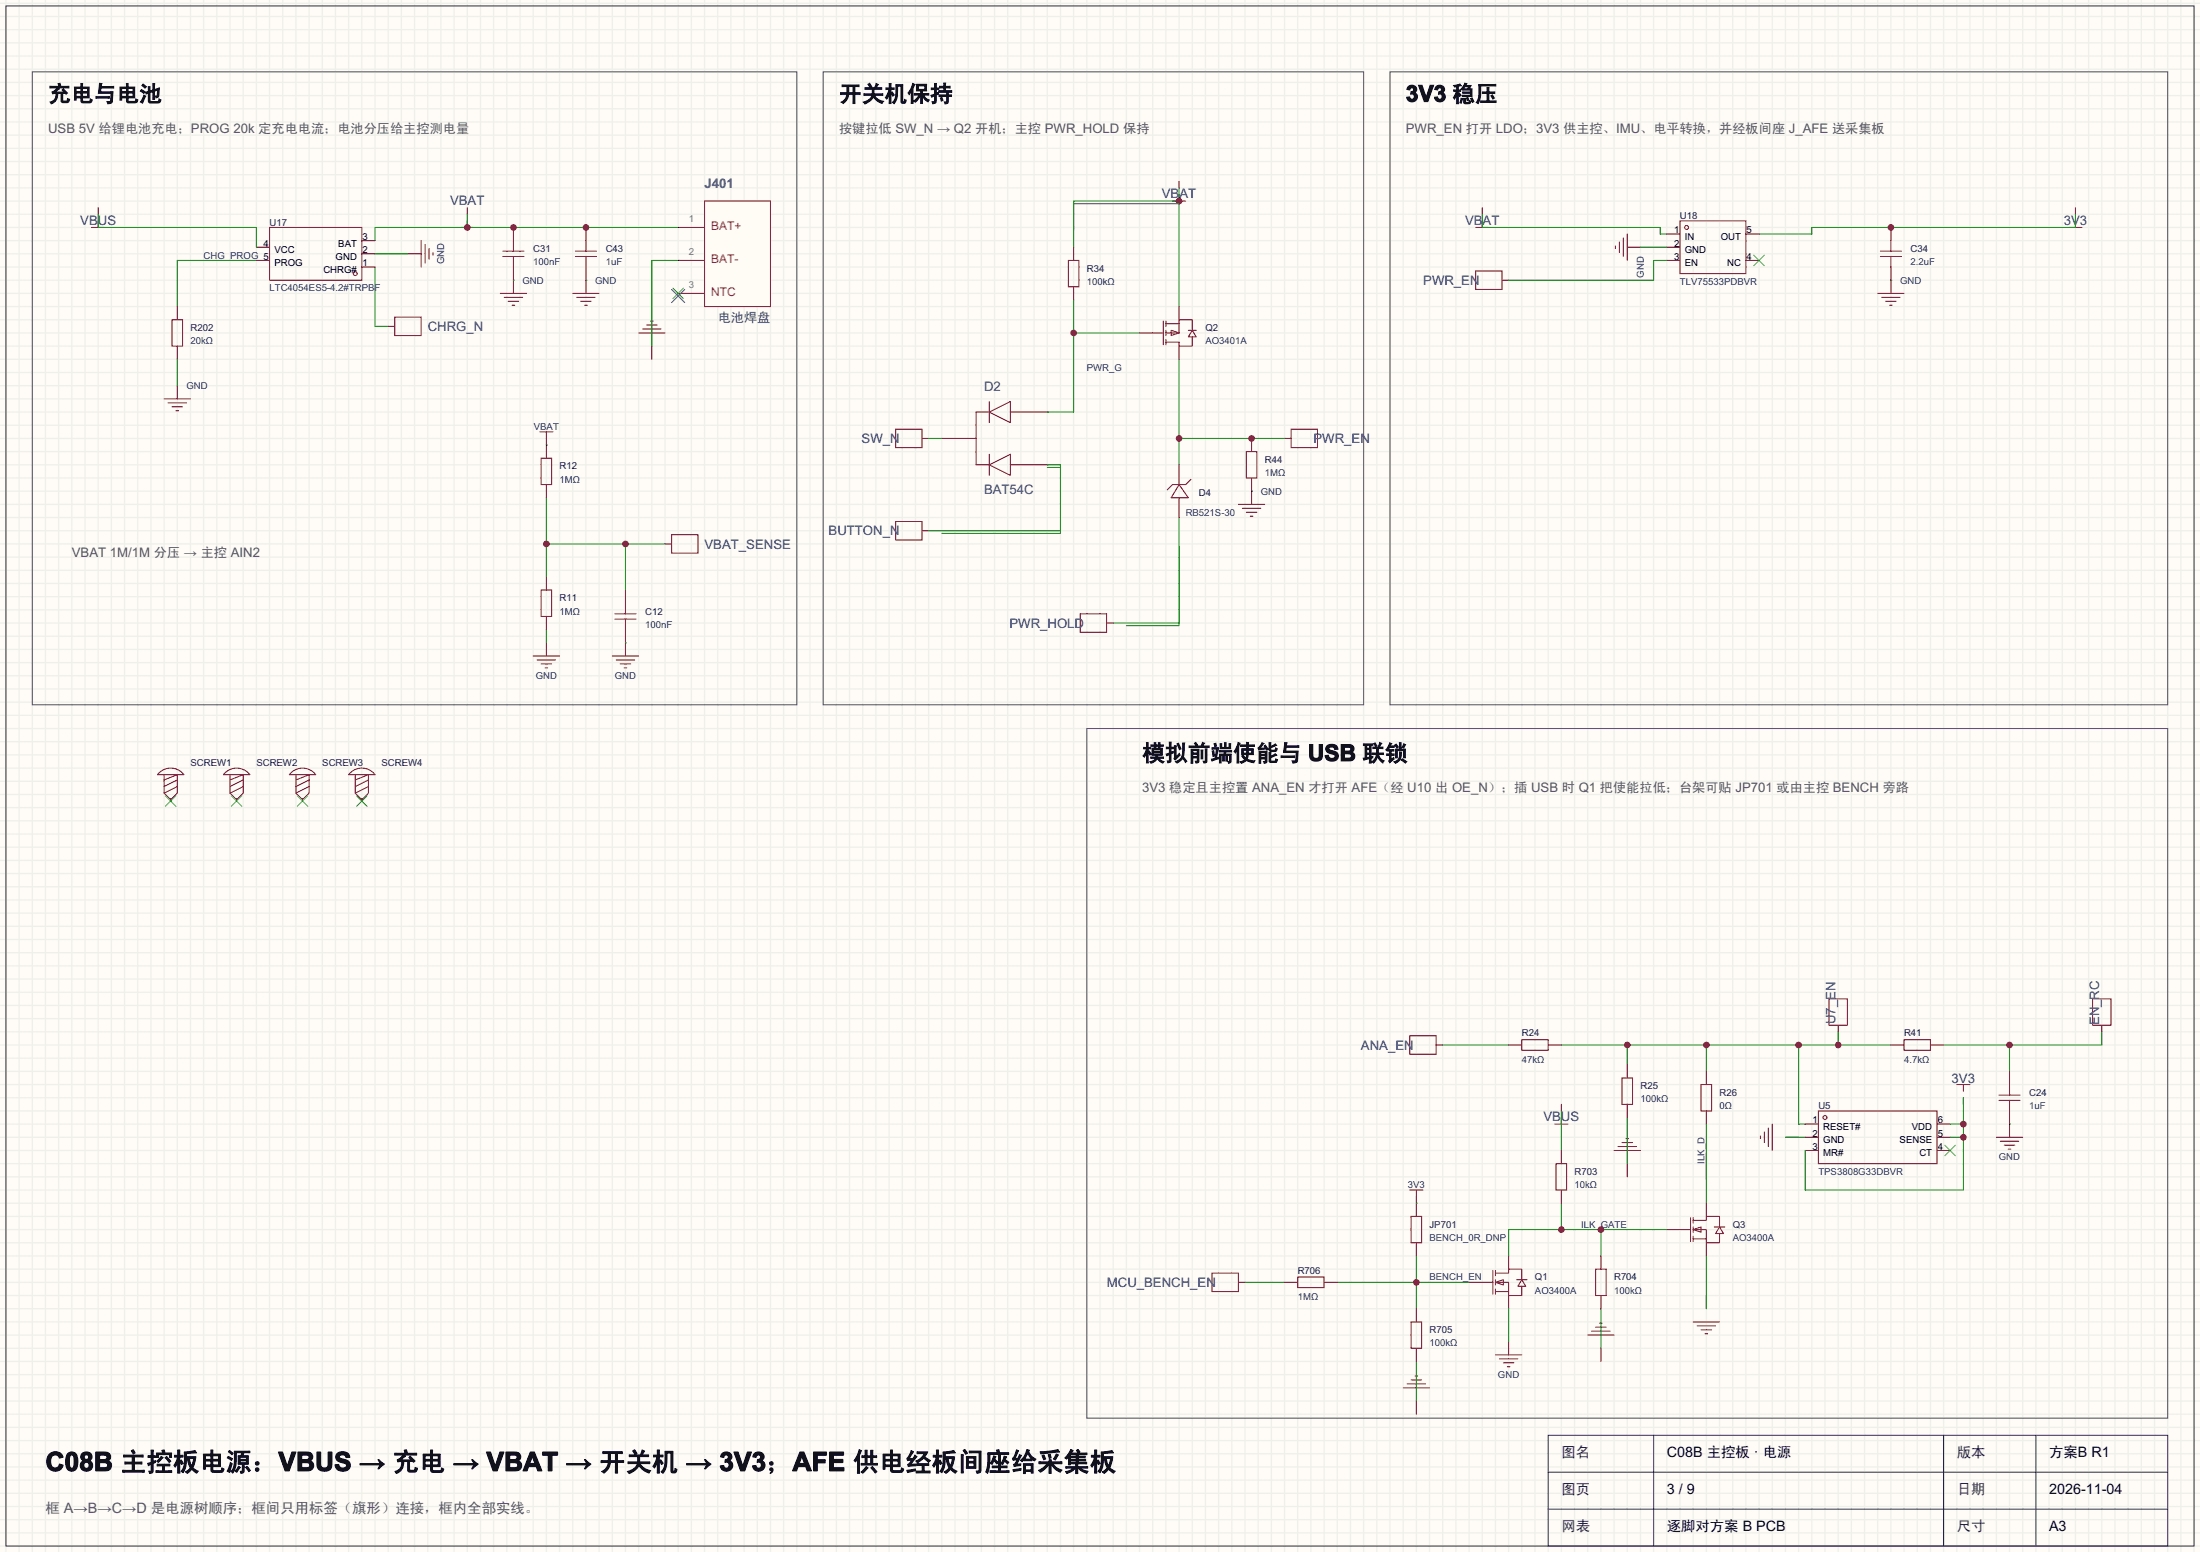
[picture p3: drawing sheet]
<svg xmlns="http://www.w3.org/2000/svg" width="424mm" height="299mm" viewBox="0 0 424 299" stroke-linecap="round" stroke-linejoin="round" font-family="sans-serif">
<path d="M0 0h423.9v299h-423.9z" fill="#fffcf7"/>
<g fill="none" stroke="#f0f0eb" stroke-width=".25">
<path d="M0 .6h423.9M0 3.2h423.9M0 5.7h423.9M0 8.3h423.9M0 10.8h423.9M0 13.3h423.9M0 15.9h423.9M0 18.4h423.9M1.1 0v299M3.7 0v299M6.2 0v299M8.8 0v299"/>
<path d="M11.3 0v299M13.8 0v299M16.4 0v299M18.9 0v299M21.5 0v299M24 0v299M26.5 0v299M29.1 0v299M31.6 0v299M34.2 0v299M36.7 0v299M39.2 0v299"/>
<path d="M41.8 0v299M44.3 0v299M46.9 0v299M49.4 0v299M51.9 0v299M54.5 0v299M57 0v299M59.6 0v299M62.1 0v299M64.6 0v299M67.2 0v299M69.7 0v299"/>
<path d="M72.3 0v299M74.8 0v299M77.3 0v299M79.9 0v299M82.4 0v299M85 0v299M87.5 0v299M90 0v299M92.6 0v299M95.1 0v299M97.7 0v299M100.2 0v299"/>
<path d="M102.7 0v299M105.3 0v299M107.8 0v299M110.4 0v299M112.9 0v299M115.4 0v299M118 0v299M120.5 0v299M123.1 0v299M125.6 0v299M128.1 0v299M130.7 0v299"/>
<path d="M133.2 0v299M135.8 0v299M138.3 0v299M140.8 0v299M143.4 0v299M145.9 0v299M148.5 0v299M151 0v299M153.5 0v299M156.1 0v299M158.6 0v299M161.2 0v299"/>
<path d="M163.7 0v299M166.2 0v299M168.8 0v299M171.3 0v299M173.9 0v299M176.4 0v299M178.9 0v299M181.5 0v299M184 0v299M186.6 0v299M189.1 0v299M191.6 0v299"/>
<path d="M194.2 0v299M196.7 0v299M199.3 0v299M201.8 0v299M204.3 0v299M206.9 0v299M209.4 0v299M212 0v299M214.5 0v299M217 0v299M219.6 0v299M222.1 0v299"/>
<path d="M224.7 0v299M227.2 0v299M229.7 0v299M232.3 0v299M234.8 0v299M237.4 0v299M239.9 0v299M242.4 0v299M245 0v299M247.5 0v299M250.1 0v299M252.6 0v299"/>
<path d="M255.1 0v299M257.7 0v299M260.2 0v299M262.8 0v299M265.3 0v299M267.8 0v299M270.4 0v299M272.9 0v299M275.5 0v299M278 0v299M280.5 0v299M283.1 0v299"/>
<path d="M285.6 0v299M288.2 0v299M290.7 0v299M293.2 0v299M295.8 0v299M298.3 0v299M300.9 0v299M303.4 0v299M305.9 0v299M308.5 0v299M311 0v299M313.6 0v299"/>
<path d="M316.1 0v299M318.6 0v299M321.2 0v299M323.7 0v299M326.3 0v299M328.8 0v299M331.3 0v299M333.9 0v299M336.4 0v299M339 0v299M341.5 0v299M344 0v299"/>
<path d="M346.6 0v299M349.1 0v299M351.7 0v299M354.2 0v299M356.7 0v299M359.3 0v299M361.8 0v299M364.4 0v299M366.9 0v299M369.4 0v299M372 0v299M374.5 0v299"/>
<path d="M377.1 0v299M379.6 0v299M382.1 0v299M384.7 0v299M387.2 0v299M389.8 0v299M392.3 0v299M394.8 0v299M397.4 0v299M399.9 0v299M402.5 0v299M405 0v299"/>
<path d="M407.5 0v299M410.1 0v299M412.6 0v299M415.2 0v299M417.7 0v299M420.2 0v299M422.8 0v299M0 21h423.9M0 23.5h423.9M0 26h423.9M0 28.6h423.9M0 31.1h423.9"/>
<path d="M0 33.7h423.9M0 36.2h423.9M0 38.7h423.9M0 41.3h423.9M0 43.8h423.9M0 46.4h423.9M0 48.9h423.9M0 51.4h423.9M0 54h423.9M0 56.5h423.9M0 59.1h423.9M0 61.6h423.9"/>
<path d="M0 64.1h423.9M0 66.7h423.9M0 69.2h423.9M0 71.8h423.9M0 74.3h423.9M0 76.8h423.9M0 79.4h423.9M0 81.9h423.9M0 84.5h423.9M0 87h423.9M0 89.5h423.9M0 92.1h423.9"/>
<path d="M0 94.6h423.9M0 97.2h423.9M0 99.7h423.9M0 102.2h423.9M0 104.8h423.9M0 107.3h423.9M0 109.9h423.9M0 112.4h423.9M0 114.9h423.9M0 117.5h423.9M0 120h423.9M0 122.6h423.9"/>
<path d="M0 125.1h423.9M0 127.6h423.9M0 130.2h423.9M0 132.7h423.9M0 135.3h423.9M0 137.8h423.9M0 140.3h423.9M0 142.9h423.9M0 145.4h423.9M0 148h423.9M0 150.5h423.9M0 153h423.9"/>
<path d="M0 155.6h423.9M0 158.1h423.9M0 160.7h423.9M0 163.2h423.9M0 165.7h423.9M0 168.3h423.9M0 170.8h423.9M0 173.4h423.9M0 175.9h423.9M0 178.4h423.9M0 181h423.9M0 183.5h423.9"/>
<path d="M0 186.1h423.9M0 188.6h423.9M0 191.1h423.9M0 193.7h423.9M0 196.2h423.9M0 198.8h423.9M0 201.3h423.9M0 203.8h423.9M0 206.4h423.9M0 208.9h423.9M0 211.5h423.9M0 214h423.9"/>
<path d="M0 216.5h423.9M0 219.1h423.9M0 221.6h423.9M0 224.2h423.9M0 226.7h423.9M0 229.2h423.9M0 231.8h423.9M0 234.3h423.9M0 236.9h423.9M0 239.4h423.9M0 241.9h423.9M0 244.5h423.9"/>
<path d="M0 247h423.9M0 249.6h423.9M0 252.1h423.9M0 254.6h423.9M0 257.2h423.9M0 259.7h423.9M0 262.3h423.9M0 264.8h423.9M0 267.3h423.9M0 269.9h423.9M0 272.4h423.9M0 275h423.9"/>
<path d="M0 277.5h423.9M0 280h423.9M0 282.6h423.9M0 285.1h423.9M0 287.7h423.9M0 290.2h423.9M0 292.7h423.9M0 295.3h423.9M0 297.8h423.9"/>
</g>
<path d="M190.6 79.4l4.1-2.1v4.1zM190.6 79.4h-2.5v10.1h2.5M190.6 77.3v4.1M194.7 79.4h7.1M181.5 84.5h6.6M190.6 89.5l4.1-2v4.1zM190.6 87.5v4.1M194.7 89.5h7.1" fill="none" stroke="#a10000" stroke-width=".19"/>
<path d="M201.8 79.4h.1M181.5 84.5h.1M201.8 89.5h.1" fill="none" stroke="#870000" stroke-width=".19"/>
<path d="M135.8 38.7h12.7v20.4h-12.7z" fill="#fffcf5" stroke="#a10000" stroke-width=".19"/>
<g fill="none" stroke="#a10000" stroke-width=".19">
<path d="M225.9 38.7h2.6M227.2 37.5v1.2M17.7 43.8h2.5M18.9 42.5v1.3M88.8 43.8h2.5M90 42.5v1.3M130.7 43.8h5.1M130.7 50.2h5.1M130.7 56.5h5.1M284.4 52.2h5v3.6h-5zM284.4 43.8h2.5M285.6 42.5v1.3"/>
<path d="M398.7 43.8h2.5M399.9 42.5v1.3M76.1 61.1h5.1v3.5h-5.1zM123.1 64.1h5M123.8 63.4h3.6M124.6 62.6h2M125.3 61.8h.6M172.6 82.7h5.1v3.5h-5.1zM248.8 82.7h5.1v3.5h-5.1zM129.4 103h5.1v3.6h-5.1zM172.6 100.5h5.1v3.5h-5.1zM208.2 118.2h5v3.6h-5z"/>
<path d="M271.7 199.5h5v3.6h-5zM352.4 192.4h3.6v5.1h-3.6zM403.2 192.4h3.6v5.1h-3.6zM299.6 216.5h2.5M300.9 215.3v1.2M313.3 219.3h.5M339.2 218.8v.5M340 218.1v2M340.7 217.3v3.6M341.5 216.5v5.1M377.1 208.9h2.5M378.3 208.9v1.3"/>
<path d="M311 221.6h5.1M311.8 220.9h3.5M312.5 220.1h2.1M233.6 245.2h5v3.6h-5zM305.9 257.2h5.1M306.7 256.4h3.6M307.5 255.7h2M308.2 254.9h.5M326.3 254.6h5M327 255.4h3.6M327.8 256.2h2M328.5 256.9h.6"/>
<path d="M270.4 267.3h5.1M271.1 266.6h3.6M271.9 265.8h2M272.7 265h.5"/>
</g>
<g fill="none" stroke="#870000" stroke-width=".19">
<path d="M227.2 34.9v1.3M18.9 40v1.3M90 40v1.3M130.7 43.8h.1M130.7 50.2h.1M130.7 56.5h.1M285.6 40v1.3M289.4 54h1.3M399.9 40v1.3M74.8 62.9h1.3M125.6 66.7v2.5M177.7 84.5h1.2"/>
<path d="M247.5 84.5h1.3M128.1 104.8h1.3M177.7 102.2h1.2M213.2 120h1.3M354.2 197.5v1.3M405 197.5v1.3M276.7 201.3h1.3M300.9 212.7v1.3M344 219.1h2.6M378.3 211.5v1.2M313.6 224.2v2.5M238.6 247h1.3"/>
<path d="M308.5 259.7v2.6M328.8 249.6v2.5M272.9 269.9v2.5"/>
</g>
<path d="M129.7 55.5l2 2M131.7 55.5l-2 2" fill="none" stroke="#3c3" stroke-width=".19"/>
<path d="M49.4 50.2h-15.2v8.9M72.3 51.4v11.5h2.5M90 41.3v2.5M130.7 43.8h-58.4v2.6" fill="none" stroke="#008700" stroke-width=".19"/>
<circle cx="90" cy="43.8" r=".63" fill="#c00"/>
<path d="M130.7 50.2h-5.1v16.5M105.3 95.9v15.2M105.3 104.8h22.8M120.5 104.8v8.9" fill="none" stroke="#008700" stroke-width=".19"/>
<g fill="#c00">
<circle cx="105.3" cy="104.8" r=".63"/>
<circle cx="120.5" cy="104.8" r=".63"/>
</g>
<path d="M227.2 38.7h-20.3v8.9M227.2 36.2v22.9" fill="none" stroke="#008700" stroke-width=".19"/>
<circle cx="227.2" cy="38.7" r=".63" fill="#c00"/>
<path d="M206.9 57.8v21.6h-5.1M206.9 64.1h12.7" fill="none" stroke="#008700" stroke-width=".19"/>
<circle cx="206.9" cy="64.1" r=".63" fill="#c00"/>
<path d="M227.2 69.2v20.3M201.8 89.5h2.5v12.7h-25.4M227.2 84.5h20.3" fill="none" stroke="#008700" stroke-width=".19"/>
<circle cx="227.2" cy="84.5" r=".63" fill="#c00"/>
<path d="M399.9 41.3v2.5h-50.8v1.3h-10.1M227.2 99.7v20.3h-12.7M354.2 198.8v2.5M278 201.3h12.7M300.9 201.3h63.5M313.6 201.3v3.8M328.8 201.3v5.1M346.6 201.3v15.2h1.3" fill="none" stroke="#008700" stroke-width=".19"/>
<g fill="#c00">
<circle cx="346.6" cy="201.3" r=".63"/>
<circle cx="354.2" cy="201.3" r=".63"/>
<circle cx="328.8" cy="201.3" r=".63"/>
<circle cx="313.6" cy="201.3" r=".63"/>
</g>
<path d="M405 198.8v2.5h-30.5M387.2 201.3v5.1" fill="none" stroke="#008700" stroke-width=".19"/>
<circle cx="387.2" cy="201.3" r=".63" fill="#c00"/>
<path d="M328.8 216.5v15.3M300.9 231.8v5.1M308.5 236.9v5M321.2 236.9h-30.5v5" fill="none" stroke="#008700" stroke-width=".19"/>
<g fill="#c00">
<circle cx="308.5" cy="236.9" r=".63"/>
<circle cx="300.9" cy="236.9" r=".63"/>
</g>
<path d="M257.7 247h25.4M272.9 241.9v10.2" fill="none" stroke="#008700" stroke-width=".19"/>
<circle cx="272.9" cy="247" r=".63" fill="#c00"/>
<path d="M178.9 84.5h2.6M105.3 121.3v2.5M300.9 214v7.6M313.6 215.3v8.9M375.8 216.5h2.5M375.8 219.1h2.5M378.3 211.5v17.7h-30.4v-7.6M239.9 247h7.6M308.5 252.1v7.6M328.8 241.9v10.2M272.9 262.3v7.6" fill="none" stroke="#008700" stroke-width=".19"/>
<path d="M1.1 1.1h421.7v296.7h-421.7zM298.3 276.5h119.4v21.3h-119.4zM318.6 276.5v21.3M374.5 276.5v21.3M392.3 276.5v21.3M298.3 283.6h119.4M298.3 290.7h119.4" fill="none" stroke="#333" stroke-width=".19"/>
<path d="M6.2 13.8h147.3v122h-147.3zM158.6 13.8h104.2v122h-104.2zM267.8 13.8h149.9v122h-149.9zM209.4 140.3h208.3v132.9h-208.3z" fill="none" stroke="#4a4a4a" stroke-width=".19"/>
<path d="M129.4 55.8l2.6 2.5M132 55.8l-2.6 2.5" fill="none" stroke="#214fbf" stroke-width=".19"/>
<path d="M227.2 39.2h-20.3v5.1M201.8 90h2.5v12.7h-22.8M227.2 105.3v15.2h-10.2M328.8 222.1v5.1" fill="none" stroke="#1f8a3b" stroke-width=".19"/>
<g fill="none" stroke="#a10000" stroke-width=".19">
<path d="M30.8 148.8a3.2 3.2 0 0 1 4.6 .4h-5zM31.6 149.2v3.6l1.3 1.3 1.3-1.3v-3.6l-2.6 1M34.2 150.2l-2.6 1.3M34.2 151.5l-2.6 1.3M43.5 148.8a3.2 3.2 0 0 1 4.6 .4h-5zM44.3 149.2v3.6l1.3 1.3 1.3-1.3v-3.6l-2.6 1M46.9 150.2l-2.6 1.3M46.9 151.5l-2.6 1.3M56.2 148.8a3.2 3.2 0 0 1 4.6 .4h-5zM57 149.2v3.6l1.3 1.3 1.3-1.3v-3.6l-2.6 1M59.6 150.2l-2.6 1.3M59.6 151.5l-2.6 1.3"/>
<path d="M67.6 148.8a3.2 3.2 0 0 1 4.7 .4h-5.1zM68.5 149.2v3.6l1.2 1.3 1.3-1.3v-3.6l-2.5 1M71 150.2l-2.5 1.3M71 151.5l-2.5 1.3M293.2 200.3h5.1v2h-5.1zM312.5 207.6h2.1v5.1h-2.1zM327.8 208.9h2v5.1h-2zM350.4 214h22.9v10.2h-22.9zM366.9 200.3h5.1v2h-5.1zM299.8 224.2h2.1v5h-2.1zM250.1 246h5v2h-5zM271.9 254.6h2v5.1h-2z"/>
<path d="M307.5 244.5h2v5.1h-2z"/>
<circle cx="351.7" cy="215.3" r=".38"/>
</g>
<g fill="none" stroke="#870000" stroke-width=".19">
<path d="M32.9 153.8v.5M45.6 153.8v.5M58.3 153.8v.5M69.7 153.8v.5M290.7 201.3h2.5M298.3 201.3h2.6M313.6 205.1v2.5M313.6 212.7v2.6M328.8 206.4v2.5M328.8 214v2.5M347.9 216.5h2.5M347.9 219.1h2.5"/>
<path d="M364.4 201.3h2.5M372 201.3h2.5M373.3 216.5h2.5M373.3 219.1h2.5M300.9 221.6v2.6M300.9 229.2v2.6M347.9 221.6h2.5M373.3 221.6h2.5M247.5 247h2.6M255.1 247h2.6M272.9 252.1v2.5M272.9 259.7v2.6"/>
<path d="M308.5 241.9v2.6M308.5 249.6v2.5"/>
</g>
<path d="M31.9 153.3l2 2M33.9 153.3l-2 2M44.6 153.3l2 2M46.6 153.3l-2 2M57.3 153.3l2 2M59.3 153.3l-2 2M68.7 153.3l2 2M70.7 153.3l-2 2M374.8 220.6l2 2M376.8 220.6l-2 2" fill="none" stroke="#3c3" stroke-width=".19"/>
<g fill="#c00">
<circle cx="378.3" cy="216.5" r=".63"/>
<circle cx="378.3" cy="219.1" r=".63"/>
</g>
<path d="M18.9 41.3v2.5h30.5v3.8M72.3 48.9h6.3M285.6 41.3v2.5h34.3v1.3h1.3M316.1 47.6h5.1M321.2 50.2h-2.6v3.8h-27.9M105.3 85.7h.1M120.5 123.8h.1M344 219.1h3.9M387.2 216.5h.1M272.9 231.8h.1M290.7 252.1v6.3" fill="none" stroke="#008700" stroke-width=".19"/>
<g fill="none" stroke="#870000" stroke-width=".19">
<path d="M49.4 47.6h2.5M49.4 50.2h2.5M69.7 51.4h2.6M69.7 48.9h2.6M69.7 46.4h2.6M78.6 48.9h2.6M206.9 47.6v2.6M206.9 55.2v2.6M313.6 47.6h2.5M321.2 47.6h2.5M321.2 50.2h2.5M321.2 45.1h2.5"/>
<path d="M336.4 50.2h2.6M336.4 45.1h2.6M34.2 74.3v2.5M105.3 84.5v3.8M105.3 93.3v2.6M227.2 89.5v3.8M227.2 95.9v3.8M241.2 84.5v2.5M105.3 111.1v2.6M105.3 118.7v2.6M120.5 113.7v2.5M105.3 123.8v2.6"/>
<path d="M120.5 121.3v5.1M387.2 206.4v2.5M387.2 214v5.1M272.9 230.5v3.8M272.9 239.4v2.5M321.2 236.9h2.5M328.8 231.8v2.5M328.8 239.4v2.5M283.1 247h2.5M290.7 241.9v2.6M290.7 249.6v2.5M290.7 258.4v2.6"/>
</g>
<g fill="none" stroke="#a10000" stroke-width=".19">
<path d="M51.9 43.8h17.8v10.2h-17.8zM81.2 46.4v5M81.9 47.1v3.6M82.7 47.9v2M83.4 48.6v.5M205.9 50.2h2v5h-2zM311.3 47.4v.5M312 46.6v2M312.8 45.8v3.6M313.6 45.1v5.1M323.7 42.5h12.7v10.2h-12.7zM31.6 76.8h5.1"/>
<path d="M32.4 77.6h3.5M33.1 78.4h2.1M33.9 79.1h.5M104 83.2h2.6M104.3 88.3h2v5h-2zM105.3 83.2v1.3M227.2 93.3l1.8 2.6h-3.3zM229.5 92.3l-1 1h-2.6l-1 1.1M240.2 87h2v5.1h-2zM104.3 113.7h2v5h-2zM118.5 119.3h4.1M118.5 118.2h4.1"/>
<path d="M120.5 116.2v2M120.5 119.3v2M102.7 126.4h5.1M103.5 127.1h3.6M104.3 127.9h2M105 128.7h.5M118 126.4h5.1M118.7 127.1h3.6M119.5 127.9h2M120.3 128.7h.5M384.7 219.1h5.1M385.2 212h4.1"/>
<path d="M385.2 210.9h4.1M385.4 219.8h3.6M387.2 208.9v2M387.2 212v2M271.7 229.2h2.5M271.9 234.3h2v5.1h-2zM272.9 229.2v1.3M323.7 236.9h2.1M325.8 234.6v4.5M326.3 236.9l1.5-.6v1.1zM326.3 235.1h2.5v-.8h2.5v2M326.3 236.9h2.5v2.5h2.5v-1.8"/>
<path d="M326.3 238.6h2.5M326.3 234.6v1M326.3 236.3v1.1M326.3 238.1v1M330.3 236.3h2.1M331.3 236.3l.8 1.3h-1.5zM386.2 220.6h2M387 221.4h.5M285.6 247h2.1M287.7 244.7v4.6M288.2 247l1.5-.5v1zM288.2 245.2h2.5v-.7h2.5v2"/>
<path d="M288.2 247h2.5v2.6h2.5v-1.8M288.2 248.8h2.5M288.2 244.7v1M288.2 246.5v1M288.2 248.3v1M292.2 246.5h2.1M293.2 246.5l.8 1.3h-1.5zM288.2 261h5M288.9 261.7h3.6M289.7 262.5h2M290.4 263.3h.6"/>
<circle cx="68.5" cy="52.7" r=".38"/>
<circle cx="325" cy="43.8" r=".38"/>
</g>
<path d="M337.9 49.1l2.1 2.1M340 49.1l-2.1 2.1" fill="none" stroke="#3c3" stroke-width=".19"/>
<circle cx="241.2" cy="84.5" r=".63" fill="#c00"/>
<path d="M34.2 59.1v2.5M364.4 43.8v2.6M364.4 51.4v2.6M34.2 66.7v2.5M241.2 92.1v5.1" fill="none" stroke="#870000" stroke-width=".19"/>
<path d="M33.1 61.6h2.1v5.1h-2.1zM238.6 97.2h5.1M239.4 97.9h3.6M240.2 98.7h2M240.9 99.4h.5" fill="none" stroke="#a10000" stroke-width=".19"/>
<path d="M34.2 69.2v5.1M241.2 94.6h.1" fill="none" stroke="#008700" stroke-width=".19"/>
<circle cx="364.4" cy="43.8" r=".63" fill="#c00"/>
<path d="M361.8 56.5h5.1M362.3 49.4h4.1M362.3 48.4h4.1M362.6 57.3h3.5M363.3 58h2.1M364.1 58.8h.5M364.4 46.4v2M364.4 49.4v2" fill="none" stroke="#a10000" stroke-width=".19"/>
<path d="M98.9 43.8v2.6M98.9 51.4v2.6M364.4 54v2.5" fill="none" stroke="#870000" stroke-width=".19"/>
<path d="M364.4 54h.1" fill="none" stroke="#008700" stroke-width=".19"/>
<circle cx="98.9" cy="43.8" r=".63" fill="#c00"/>
<path d="M96.9 49.4h4.1M96.9 48.4h4.1M98.9 46.4v2M98.9 49.4v2" fill="none" stroke="#a10000" stroke-width=".19"/>
<path d="M112.9 43.8v2.6M112.9 51.4v2.6" fill="none" stroke="#870000" stroke-width=".19"/>
<circle cx="112.9" cy="43.8" r=".63" fill="#c00"/>
<g fill="none" stroke="#a10000" stroke-width=".19">
<path d="M96.4 56.5h5.1M97.2 57.3h3.5M97.9 58h2M98.7 58.8h.5M110.4 56.5h5M110.9 49.4h4M110.9 48.4h4M111.1 57.3h3.6M111.9 58h2M112.6 58.8h.6M112.9 46.4v2M112.9 49.4v2"/>
<path d="M222.1 64.1h2.1M224.2 61.8v4.6M224.7 62.4h2.5M224.7 61.8v1.1M224.7 63.6v1M224.7 65.4v1M225.7 63.6l1.5 .5-1.5 .5zM229 63.6h1.5M229.7 63.6l.8 1.3h-1.5zM229.7 63.6v-2h-2.5v2.5h-2.5M229.7 64.9v1.8h-2.5v-.8h-2.5"/>
</g>
<path d="M98.9 54v2.5M112.9 54v2.5M227.2 59.1v2.5M219.6 64.1h2.5M227.2 66.7v2.5" fill="none" stroke="#870000" stroke-width=".19"/>
<path d="M98.9 54h.1M112.9 54h.1" fill="none" stroke="#008700" stroke-width=".19"/>
<g font-size="5.1" fill="#111">
<text x="8.8" y="283.3">C</text>
<text x="12.4" y="283.3">0</text>
<text x="15.3" y="283.3">8B</text>
<text x="23.2" y="283.3">主控板电源：V</text>
<text x="57" y="283.3">B</text>
<text x="60.7" y="283.3">US</text>
<text x="69.2" y="283.3">→</text>
<text x="75.7" y="283.3">充</text>
<text x="80.7" y="283.3">电</text>
<text x="87.2" y="283.3">→</text>
<text x="93.7" y="283.3">VB</text>
<text x="100.8" y="283.3">AT</text>
<text x="109" y="283.3">→</text>
<text x="115.5" y="283.3">开</text>
<text x="120.5" y="283.3">关</text>
<text x="125.6" y="283.3">机</text>
<text x="132.1" y="283.3">→</text>
<text x="138.6" y="283.3">3</text>
<text x="141.4" y="283.3">V</text>
<text x="144.8" y="283.3">3；A</text>
<text x="156.4" y="283.3">F</text>
<text x="159.5" y="283.3">E</text>
<text x="164.3" y="283.3">供</text>
<text x="169.4" y="283.3">电</text>
<text x="174.4" y="283.3">经</text>
<text x="179.5" y="283.3">板</text>
<text x="184.6" y="283.3">间</text>
<text x="189.7" y="283.3">座</text>
<text x="194.8" y="283.3">给</text>
<text x="199.8" y="283.3">采</text>
<text x="204.9" y="283.3">集</text>
<text x="210" y="283.3">板</text>
</g>
<g font-size="4.4" fill="#111">
<text x="9.3" y="19.6">充电与电池</text>
<text x="161.7" y="19.6">开关机保持</text>
<text x="270.9" y="19.6">3</text>
<text x="273.3" y="19.6">V</text>
<text x="276.3" y="19.6">3</text>
<text x="279.9" y="19.6">稳</text>
<text x="284.3" y="19.6">压</text>
<text x="220.1" y="146.6">模拟前</text>
<text x="233.3" y="146.6">端</text>
<text x="237.6" y="146.6">使能与</text>
<text x="252" y="146.6">U</text>
<text x="255.2" y="146.6">S</text>
<text x="258.1" y="146.6">B</text>
<text x="262.5" y="146.6">联锁</text>
</g>
<g font-size="2.8" fill="#333">
<text x="300.9" y="280.8">图名</text>
<text x="377.1" y="280.8">版本</text>
<text x="300.9" y="287.9">图页</text>
<text x="377.1" y="287.9">日期</text>
<text x="300.9" y="295">网表</text>
<text x="377.1" y="295">尺寸</text>
</g>
<g font-size="2.8" fill="#111">
<text x="321.2" y="280.8">C08</text>
<text x="326.3" y="280.8">B</text>
<text x="328.9" y="280.8">主</text>
<text x="331.7" y="280.8">控</text>
<text x="334.4" y="280.8">板</text>
<text x="338" y="280.8">·</text>
<text x="339.7" y="280.8">电源</text>
<text x="394.8" y="280.8">方</text>
<text x="397.6" y="280.8">案</text>
<text x="400.4" y="280.8">B</text>
<text x="403" y="280.8">R</text>
<text x="405" y="280.8">1</text>
<text x="321.2" y="287.9">3 / 9</text>
<text x="394.8" y="287.9">2026-11-04</text>
<text x="321.2" y="295">逐</text>
<text x="324" y="295">脚</text>
<text x="326.7" y="295">对</text>
<text x="329.5" y="295">方案 B PC</text>
<text x="342.3" y="295">B</text>
<text x="394.8" y="295">A3</text>
</g>
<g font-size="2.8" fill="#555">
<text x="8.8" y="291.4">框</text>
<text x="12.3" y="291.4">A</text>
<text x="14.2" y="291.4">→</text>
<text x="16.9" y="291.4">B→</text>
<text x="21.5" y="291.4">C→D</text>
<text x="29.1" y="291.4">是</text>
<text x="31.9" y="291.4">电</text>
<text x="34.6" y="291.4">源</text>
<text x="37.4" y="291.4">树顺序；框间只用</text>
<text x="59.6" y="291.4">标</text>
<text x="62.3" y="291.4">签</text>
<text x="65.1" y="291.4">（</text>
<text x="67.9" y="291.4">旗形）连接，框内</text>
<text x="90" y="291.4">全</text>
<text x="92.8" y="291.4">部</text>
<text x="95.6" y="291.4">实</text>
<text x="98.4" y="291.4">线。</text>
</g>
<g font-size="2.5" fill="#555">
<text x="9.3" y="25.5">USB</text>
<text x="15.2" y="25.5">5</text>
<text x="16.6" y="25.5">V</text>
<text x="19" y="25.5">给</text>
<text x="21.6" y="25.5">锂</text>
<text x="24.1" y="25.5">电</text>
<text x="26.6" y="25.5">池</text>
<text x="29.2" y="25.5">充</text>
<text x="31.7" y="25.5">电</text>
<text x="34.3" y="25.5">；</text>
<text x="36.8" y="25.5">PRO</text>
<text x="42.3" y="25.5">G</text>
<text x="45" y="25.5">20k</text>
<text x="49.8" y="25.5">定</text>
<text x="52.3" y="25.5">充</text>
<text x="54.9" y="25.5">电</text>
<text x="57.4" y="25.5">电</text>
<text x="59.9" y="25.5">流</text>
<text x="62.5" y="25.5">；</text>
<text x="65" y="25.5">电</text>
<text x="67.6" y="25.5">池</text>
<text x="70.1" y="25.5">分</text>
<text x="72.6" y="25.5">压</text>
<text x="75.2" y="25.5">给</text>
<text x="77.7" y="25.5">主</text>
<text x="80.3" y="25.5">控</text>
<text x="82.8" y="25.5">测</text>
<text x="85.3" y="25.5">电</text>
<text x="87.9" y="25.5">量</text>
<text x="161.7" y="25.5">按</text>
<text x="164.2" y="25.5">键</text>
<text x="166.8" y="25.5">拉</text>
<text x="169.3" y="25.5">低</text>
<text x="172.5" y="25.5">S</text>
<text x="174.2" y="25.5">W</text>
<text x="176.6" y="25.5">_N → Q2</text>
<text x="187.9" y="25.5">开机；主控 PWR</text>
<text x="207.3" y="25.5">_HO</text>
<text x="212.5" y="25.5">LD 保持</text>
<text x="270.9" y="25.5">PWR_</text>
<text x="278.2" y="25.5">EN 打开</text>
<text x="288.2" y="25.5">LDO</text>
<text x="293.5" y="25.5">；</text>
<text x="296" y="25.5">3V3</text>
<text x="301.2" y="25.5">供</text>
<text x="303.8" y="25.5">主</text>
<text x="306.3" y="25.5">控</text>
<text x="308.9" y="25.5">、</text>
<text x="311.4" y="25.5">IM</text>
<text x="314.2" y="25.5">U、电平转换，并经板间座</text>
<text x="344.7" y="25.5">J_AFE</text>
<text x="353" y="25.5">送采集板</text>
<text x="13.8" y="107.3">VBA</text>
<text x="18.9" y="107.3">T 1M</text>
<text x="24.7" y="107.3">/1</text>
<text x="26.8" y="107.3">M</text>
<text x="29.7" y="107.3">分</text>
<text x="32.2" y="107.3">压</text>
<text x="35.4" y="107.3">→ 主控</text>
<text x="44.5" y="107.3">AI</text>
<text x="46.9" y="107.3">N2</text>
<text x="220.1" y="152.5">3V3</text>
<text x="225.3" y="152.5">稳</text>
<text x="227.9" y="152.5">定</text>
<text x="230.4" y="152.5">且</text>
<text x="232.9" y="152.5">主</text>
<text x="235.5" y="152.5">控</text>
<text x="238" y="152.5">置</text>
<text x="241.3" y="152.5">A</text>
<text x="243" y="152.5">NA_</text>
<text x="247.9" y="152.5">EN 才打开</text>
<text x="260.5" y="152.5">AFE</text>
<text x="265.4" y="152.5">（</text>
<text x="267.9" y="152.5">经</text>
<text x="271.2" y="152.5">U</text>
<text x="273" y="152.5">10</text>
<text x="276.5" y="152.5">出 OE</text>
<text x="283.5" y="152.5">_N）；插 US</text>
<text x="298.6" y="152.5">B</text>
<text x="301" y="152.5">时</text>
<text x="304.2" y="152.5">Q</text>
<text x="306.2" y="152.5">1 把使能拉低；台架可贴</text>
<text x="334.4" y="152.5">JP701</text>
<text x="342.3" y="152.5">或由主控 B</text>
<text x="354.9" y="152.5">ENCH</text>
<text x="362.8" y="152.5">旁路</text>
</g>
<g font-size="2.5" fill="#00f">
<text x="86.7" y="39.5">VBAT</text>
<text x="223.9" y="38.2">VBAT</text>
<text x="15.5" y="43.3">VBUS</text>
<text x="282.3" y="43.3">VBAT</text>
<text x="397.7" y="43.3">3V3</text>
<text x="274.2" y="54.9">PWR_EN</text>
<text x="82.4" y="63.8">CHRG_N</text>
<text x="166" y="85.3">SW_N</text>
<text x="253.1" y="85.3">PWR_EN</text>
<text x="135.8" y="105.7">VBAT_SENSE</text>
<text x="159.7" y="103.1">BUTTON_N</text>
<text x="194.5" y="120.9">PWR_HOLD</text>
<text x="353.7" y="197.3" transform="rotate(-90 353.7 197.3)">U7_EN</text>
<text x="404.5" y="197.5" transform="rotate(-90 404.5 197.5)">EN_RC</text>
<text x="262.3" y="202.2">ANA_EN</text>
<text x="376.1" y="208.7">3V3</text>
<text x="297.4" y="216">VBUS</text>
<text x="213.3" y="247.9">MCU_BENCH_EN</text>
</g>
<g font-size="2.5" fill="#1d3f9a">
<text x="135.8" y="36.2">J401</text>
<text x="138.3" y="62.1">电池焊盘</text>
<text x="189.6" y="75.3">D2</text>
<text x="189.6" y="95.1">BAT54C</text>
</g>
<g font-size="2.3" fill="#a8322d">
<text x="137" y="44.4">BAT+</text>
<text x="137" y="50.7">BAT-</text>
<text x="137" y="57.1">NTC</text>
</g>
<g font-size="1.8">
<text x="50.8" y="47.5">4</text>
<text x="65.2" y="47.5">BAT</text>
<text x="69.8" y="46.2">3</text>
<text x="322.6" y="44.9">1</text>
<text x="322.6" y="47.5">2</text>
<text x="324.7" y="46.2">IN</text>
<text x="331.6" y="46.2">OUT</text>
<text x="336.5" y="44.9">5</text>
<text x="50.8" y="50">5</text>
<text x="52.9" y="48.8">VCC</text>
<text x="52.9" y="51.3">PROG</text>
<text x="62.3" y="52.6">CHRG#</text>
<text x="64.7" y="50">GND</text>
<text x="69.8" y="51.3">1</text>
<text x="69.8" y="48.8">2</text>
<text x="322.6" y="50">3</text>
<text x="324.7" y="48.8">GND</text>
<text x="324.7" y="51.3">EN</text>
<text x="332.8" y="51.3">NC</text>
<text x="336.5" y="50">4</text>
<text x="349.2" y="216.4">1</text>
<text x="349.2" y="218.9">2</text>
<text x="349.2" y="221.5">3</text>
<text x="351.3" y="217.7">RESET#</text>
<text x="351.3" y="220.2">GND</text>
<text x="366" y="220.2">SENSE</text>
<text x="368.4" y="217.7">VDD</text>
<text x="373.4" y="221.5">4</text>
<text x="373.4" y="218.9">5</text>
<text x="373.4" y="216.4">6</text>
<text x="351.3" y="222.7">MR#</text>
<text x="369.9" y="222.7">CT</text>
</g>
<g font-size="1.8" fill="#000080">
<text x="51.9" y="43.4">U17</text>
<text x="323.7" y="42.2">U18</text>
<text x="102.7" y="48.5">C31</text>
<text x="116.7" y="48.5">C43</text>
<text x="209.4" y="52.3">R34</text>
<text x="368.2" y="48.5">C34</text>
<text x="36.7" y="63.8">R202</text>
<text x="232.3" y="63.8">Q2</text>
<text x="243.7" y="89.2">R44</text>
<text x="107.8" y="90.4">R12</text>
<text x="231" y="95.5">D4</text>
<text x="107.8" y="115.8">R11</text>
<text x="124.3" y="118.4">C12</text>
<text x="36.7" y="147.6">SCREW1</text>
<text x="49.4" y="147.6">SCREW2</text>
<text x="62.1" y="147.6">SCREW3</text>
<text x="73.5" y="147.6">SCREW4</text>
<text x="293.2" y="199.7">R24</text>
<text x="366.9" y="199.7">R41</text>
<text x="316.1" y="209.8">R25</text>
<text x="331.3" y="211.1">R26</text>
<text x="350.4" y="213.6">U5</text>
<text x="391" y="211.1">C24</text>
<text x="303.4" y="226.3">R703</text>
<text x="275.5" y="236.5">JP701</text>
<text x="333.9" y="236.5">Q3</text>
<text x="250.1" y="245.4">R706</text>
<text x="295.8" y="246.6">Q1</text>
<text x="311" y="246.6">R704</text>
<text x="275.5" y="256.8">R705</text>
</g>
<g font-size="1.8" fill="#777">
<text x="132.7" y="42.7">1</text>
<text x="132.7" y="49">2</text>
<text x="132.7" y="55.4">3</text>
</g>
<g font-size="1.8" fill="#00f">
<text x="39.2" y="49.8">CHG_PROG</text>
<text x="85.6" y="50.9" transform="rotate(-90 85.6 50.9)">GND</text>
<text x="102.7" y="51.1">100nF</text>
<text x="116.7" y="51.1">1uF</text>
<text x="316.7" y="53.5" transform="rotate(-90 316.7 53.5)">GND</text>
<text x="368.2" y="51.1">2.2uF</text>
<text x="51.9" y="56.1">LTC4054ES5-4.2#TRPBF</text>
<text x="100.7" y="54.6">GND</text>
<text x="114.7" y="54.6">GND</text>
<text x="209.4" y="54.9">100kΩ</text>
<text x="323.7" y="54.9">TLV75533PDBVR</text>
<text x="366.1" y="54.6">GND</text>
<text x="36.7" y="66.3">20kΩ</text>
<text x="209.4" y="71.4">PWR_G</text>
<text x="232.3" y="66.3">AO3401A</text>
<text x="35.9" y="74.9">GND</text>
<text x="102.9" y="82.8">VBAT</text>
<text x="107.8" y="93">1MΩ</text>
<text x="242.9" y="95.3">GND</text>
<text x="243.7" y="91.7">1MΩ</text>
<text x="228.5" y="99.3">RB521S-30</text>
<text x="107.8" y="118.4">1MΩ</text>
<text x="124.3" y="120.9">100nF</text>
<text x="103.2" y="130.8">GND</text>
<text x="118.5" y="130.8">GND</text>
<text x="293.2" y="204.7">47kΩ</text>
<text x="366.9" y="204.7">4.7kΩ</text>
<text x="316.1" y="212.4">100kΩ</text>
<text x="331.3" y="213.6">0Ω</text>
<text x="391" y="213.6">1uF</text>
<text x="328.4" y="224.2" transform="rotate(-90 328.4 224.2)">ILK_D</text>
<text x="350.4" y="226.3">TPS3808G33DBVR</text>
<text x="385.2" y="223.5">GND</text>
<text x="271.3" y="228.9">3V3</text>
<text x="303.4" y="228.9">10kΩ</text>
<text x="275.5" y="239">BENCH_0R_DNP</text>
<text x="304.7" y="236.5">ILK_GATE</text>
<text x="333.9" y="239">AO3400A</text>
<text x="250.1" y="250.5">1MΩ</text>
<text x="275.5" y="246.6">BENCH_EN</text>
<text x="295.8" y="249.2">AO3400A</text>
<text x="311" y="249.2">100kΩ</text>
<text x="275.5" y="259.3">100kΩ</text>
<text x="288.6" y="265.4">GND</text>
</g>
</svg>
